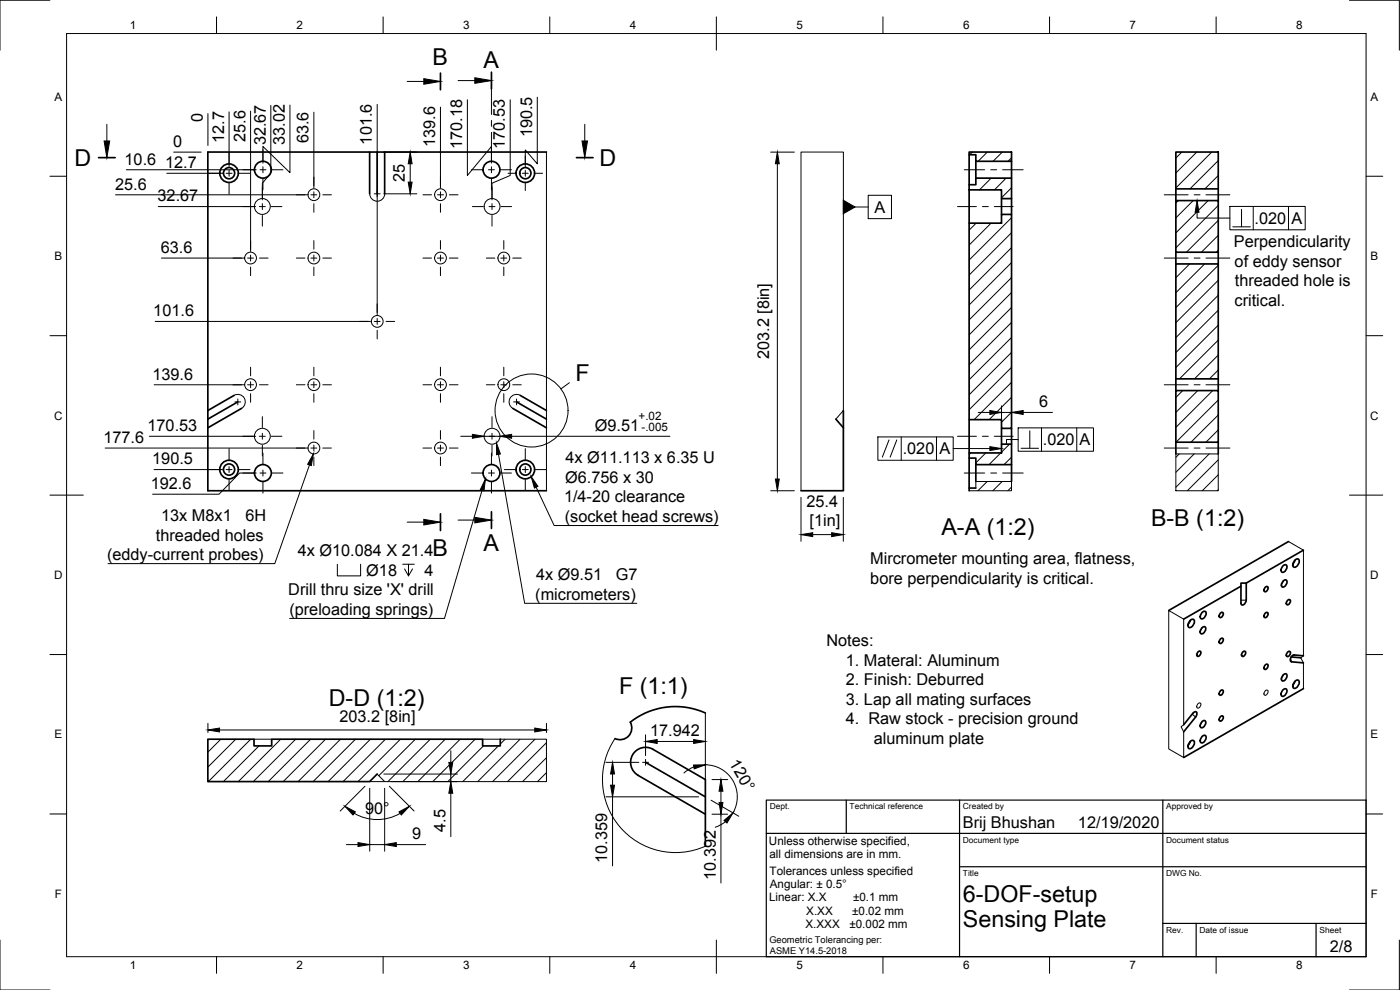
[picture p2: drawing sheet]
<svg xmlns="http://www.w3.org/2000/svg" width="420mm" height="297mm" viewBox="0 0 420 297" stroke-linecap="round" stroke-linejoin="round" font-family="sans-serif">
<!-- layer: Visible -->
<g fill="none" stroke="#000" stroke-width=".51">
<path d="M110.9 45.6h-48.5v80.2M113.2 58.1v-12.5h2.2v12.5M113.2 45.6h-2.3v12.5M115.4 45.6h48.6M290.9 45.6h12.7v2.8h-10.7v-2h-2zM290.9 55.4h2v-1.9h10.7v6.1h-3v-2.6h-9.7zM290.9 57v10M290.9 46.4v9M292.9 48.4v5.1M300.6 59.6v4.7M303.6 48.4v5.1M303.6 59.6v4.7"/>
<path d="M352.9 45.6h12.7v11.1h-12.7zM352.9 56.7v3.5M365.6 56.7v3.5M290.9 67h9.7v-2.7h3v64.2h-3v-2.6h-9.7zM352.9 60.2h12.7v15.5h-12.7zM352.9 75.7v3.5M365.6 75.7v38h-12.7v-34.5h12.7M70.2 118.6l-7.8 4.6M156.1 118.6l7.9 4.6M352.9 117.2h12.7v15.5h-12.7zM352.9 113.7v3.5M365.6 113.7v3.5"/>
<path d="M62.4 125.8v21.4h101.6M71.4 120.6l-9 5.2M72.5 122.5l-10.1 5.9M153.9 122.5l10.1 5.9M155 120.6l9 5.2M250.8 125.8l2.3 2.6v18.8h-12.7M253.1 123.2v5.2M290.9 135.9h9.7v-2.6h3v6.1h-10.7v-2h-2zM290.9 125.9v10M290.9 137.4v9M292.9 139.4v5.1M300.6 128.5v4.8"/>
<path d="M303.6 139.4v5.1M303.6 128.5v4.8M352.9 132.7v3.5M365.6 132.7v3.5M292.9 146.4h-2v.8M372.4 174.9h1.6v5.1l-.2 .8a.82 .82 0 0 1-1.3 .5zM372.4 175.9l-17.2 9.9M379.7 176.2l.5-.2a.82 .82 0 0 1 .2 1 .82 .82 0 0 1-1 .4v-.6zM385.1 169.8a.65 .65 0 0 1 1.1-.1 1.54 1.54 0 0 1-1.5 2l-.2-1zM385.1 174.3a.61 .61 0 0 1 1.1-.1 1.47 1.47 0 0 1-1.4 1.9l-.2-.9zM386.7 162.5l-35.9 20.7M388.6 168.1a.71 .71 0 0 1 1.2-.1 1.71 1.71 0 0 1-1.5 2.1 1.57 1.57 0 0 1 .3-2z"/>
<path d="M391.2 165.1l-17.2 9.8M357.2 186.2a.71 .71 0 0 1 1.2-.1 1.71 1.71 0 0 1-1.6 2.1 1.57 1.57 0 0 1 .4-2zM359.5 195.6l.5-.3a.82 .82 0 0 1 .2 1.1 .82 .82 0 0 1-1 .4v-.6zM360.8 188.3a.61 .61 0 0 1 1 0 1.47 1.47 0 0 1-1.4 1.8l-.2-.8zM360.8 183.7a.65 .65 0 0 1 1.1 0 1.54 1.54 0 0 1-1.4 1.9l-.3-.9zM366.3 191.7l.4-.2a.82 .82 0 0 1 .3 1 .82 .82 0 0 1-1.1 .4v-.6zM366.3 184l.4-.3a.82 .82 0 0 1 .3 1.1 .82 .82 0 0 1-1.1 .3v-.5zM373 195.6l.5-.2a.82 .82 0 0 1 .2 1 .82 .82 0 0 1-1.1 .4v-.6zM379.7 199.5l.5-.2a.82 .82 0 0 1 .2 1 .82 .82 0 0 1-1 .4v-.6zM379.7 184l.5-.3a.82 .82 0 0 1 .2 1.1 .82 .82 0 0 1-1 .3v-.5zM386.4 180.1l.5-.2a.82 .82 0 0 1 .2 1 .82 .82 0 0 1-1 .4v-.6zM386.4 195.7l.5-.3a.82 .82 0 0 1 .2 1.1 .82 .82 0 0 1-1 .3v-.5z"/>
<path d="M387.5 197.1l2.9 .3M387.6 198.6l3.6 .3M391.2 196.8l-2.8-.3a1.24 1.24 0 0 0-.8 2.1M211.7 213.9a21.9 21.9 0 0 0-22.6 2.8 3.5 3.5 0 0 1-.4 4.1 3.5 3.5 0 0 1-4.1 .8M358.8 215.1l-3.6 4.5M358.8 215.1l.3-.4a.83 .83 0 0 0-.2-1.2l-.9 .5-2.8 3.5M360.8 216.5a.61 .61 0 0 1 1-.1 1.47 1.47 0 0 1-1.4 1.9l-.2-.9zM366.3 215.1l.4-.3a.82 .82 0 0 1 .3 1 .82 .82 0 0 1-1.1 .4v-.6zM366.3 207.3l.4-.3a.82 .82 0 0 1 .3 1.1 .82 .82 0 0 1-1.1 .3v-.5zM385.1 207a.65 .65 0 0 1 1.1-.1 1.54 1.54 0 0 1-1.5 2l-.2-1zM385.1 202.5a.61 .61 0 0 1 1.1-.1 1.47 1.47 0 0 1-1.4 1.9l-.2-.9zM388.6 204.4a.71 .71 0 0 1 1.2-.1 1.71 1.71 0 0 1-1.5 2.2 1.57 1.57 0 0 1 .3-2.1z"/>
<path d="M391.2 206.6l-36 20.7M150.1 221.8v2h-5.3v-2h-63.3v2h-5.3v-2h-13.8v12.7h48.5l2.3-2.3M191.5 232.6l20.2 11.7M191.5 232.6a4.5 4.5 0 0 1-1.7-6.1 4.5 4.5 0 0 1 6.2-1.7l15.7 9.1v20M193.7 228.7l18 10.4M357.2 222.5a.71 .71 0 0 1 1.2-.1 1.71 1.71 0 0 1-1.6 2.2 1.57 1.57 0 0 1 .4-2.1zM360.8 220.9a.65 .65 0 0 1 1.1 0 1.54 1.54 0 0 1-1.4 2l-.3-1z"/>
<circle cx="68.7" cy="52" r="1.68"/>
<circle cx="68.7" cy="52" r="2.78"/>
<circle cx="78.9" cy="50.9" r="2.53"/>
<circle cx="147.5" cy="50.9" r="2.53"/>
<circle cx="157.7" cy="52" r="1.68"/>
<circle cx="157.7" cy="52" r="2.78"/>
<circle cx="68.7" cy="140.9" r="1.68"/>
<circle cx="68.7" cy="140.9" r="2.78"/>
<circle cx="78.9" cy="141.9" r="2.53"/>
<circle cx="147.5" cy="141.9" r="2.53"/>
<circle cx="157.7" cy="140.9" r="1.68"/>
<circle cx="157.7" cy="140.9" r="2.78"/>
</g>
<g fill="none" stroke="#000" stroke-width=".3">
<path d="M111 58.1a2.25 2.25 0 0 0 2.2 2.3 2.25 2.25 0 0 0 2.3-2.3M164 45.6v101.6M70.2 118.6a2.25 2.25 0 0 1 3.1 .9 2.25 2.25 0 0 1-.8 3M156.2 118.6a2.25 2.25 0 0 0-3.1 .9 2.25 2.25 0 0 0 .8 3M250.8 125.8l2.3-2.6v-77.6h-12.7v101.6M352.9 136.2h12.7v11h-12.7zM292.9 146.4v-1.9h10.7v2.7h-12.7M385.2 174.3l-.6 .9M386.7 162.5l4.5 2.6v31.7l-.8 .6 .8 1.5v7.7M388.8 167.9l-.3 .8-.5 .6M350.8 183.2l4.4 2.6v31.7l-.7 .6 .7 1.5v7.7l-4.4-2.6zM357.3 186l-.2 .8-.6 .6"/>
<path d="M360.8 188.3l-.6 1M211.7 213.9v20M359.5 211.2l.5-.3a.82 .82 0 0 1 .2 1 .82 .82 0 0 1-1 .4v-.6zM360.8 216.5l-.6 .9M379.7 207.3l.5-.3a.82 .82 0 0 1 .2 1.1 .82 .82 0 0 1-1 .3v-.5zM385.2 202.5l-.6 .9M388.8 204.2l-.3 .8-.5 .7M76.2 221.8h5.3M110.9 234.5h4.5M144.8 221.8h19.2v12.7h-48.6l-2.2-2.3M184.6 221.6a21.9 21.9 0 0 0 1.3 26.4 21.9 21.9 0 0 0 25.8 5.9M357.3 222.4l-.2 .8-.6 .6"/>
<circle cx="94.2" cy="58.4" r="1.77"/>
<circle cx="132.2" cy="58.4" r="1.77"/>
<circle cx="75.2" cy="77.4" r="1.77"/>
<circle cx="78.7" cy="62" r="2.38"/>
<circle cx="94.2" cy="77.4" r="1.77"/>
<circle cx="132.2" cy="77.4" r="1.77"/>
<circle cx="147.7" cy="62" r="2.38"/>
<circle cx="151.2" cy="77.4" r="1.77"/>
<circle cx="113.2" cy="96.4" r="1.77"/>
<circle cx="75.2" cy="115.4" r="1.77"/>
<circle cx="94.2" cy="115.4" r="1.77"/>
<circle cx="132.2" cy="115.4" r="1.77"/>
<circle cx="151.2" cy="115.4" r="1.77"/>
<circle cx="78.7" cy="130.9" r="2.38"/>
<circle cx="94.2" cy="134.4" r="1.77"/>
<circle cx="132.2" cy="134.4" r="1.77"/>
<circle cx="147.7" cy="130.9" r="2.38"/>
</g>
<!-- layer: Visible Narrow -->
<path d="M372.4 180.1h1.6M387.3 197.5l.3 1.1M388.4 196.5l-.7 .3M357.8 214.3l1 .8" fill="none" stroke="#000" stroke-width=".3"/>
<!-- layer: Border -->
<g fill="none" stroke="#000" stroke-width=".3">
<path d="M15 .1h-15v15M20 10.1h390v276.9h-390zM65 5.1v5M115 5.1v5M165 5.1v5M215 5.1v10M265 5.1v5M315 5.1v5M365 5.1v5M405 .1h15v15M15 52.9h5M410 52.9h5"/>
<path d="M15 100.7h5M410 100.7h5M15 148.6h10M405 148.6h10M15 196.4h5M410 196.4h5M15 244.2h5M410 244.2h5M0 282.1v14.9h15M65 287v5M115 287v5M165 287v5"/>
<path d="M215 282.1v9.9M265 287v5M315 287v5M365 287v5M420 282.1v14.9h-15"/>
</g>
<!-- layer: TitleBlock -->
<path d="M230 240.1h180v46.9h-180zM230 250h180M254 240.1v9.9M288 240.1v46.9M349 240.1v46.9M288 260.1h122M349 277.1h61M359 277.1v9.9M395 277.1v9.9" fill="none" stroke="#000" stroke-width=".36"/>
<!-- layer: Center Lines -->
<g fill="none" stroke="#000" stroke-width=".3">
<path d="M147.5 25.8v8.5M147.5 36.1v1.8M147.5 39.7v8.6M62.5 52h3.6M67.9 52h1.7M68.7 45.7v3.6M68.7 51.1v1.8M68.7 54.7v3.6M71.4 52h3.6M72.9 50.9h3.3M78 50.9h1.8M78.7 56.1v3.2"/>
<path d="M78.9 44.9v3.4M78.9 50v1.8M78.9 53.6v3.4M81.6 50.9h3.3M88.9 58.4h2.6M93.3 58.4h1.8M94.2 53.2v2.6M94.2 57.6v1.7M96.9 58.4h2.6M112.3 58.2h1.8M113.2 57.2v1.8M126.9 58.4h2.6"/>
<path d="M131.3 58.4h1.8M132.2 53.2v2.6M132.2 57.6v1.7M134.9 58.4h2.6M141.5 50.9h3.3M146.6 50.9h1.8M147.5 50v1.8M147.5 53.6v3.4M147.7 56.1v3.2M150.2 50.9h3.3M152.5 52h2.5M156.8 52h1.7"/>
<path d="M157.6 46.8v2.5M157.6 51.1v1.8M157.6 54.7v2.5M160.3 52h2.5M289.4 50.9h6.1M297.3 50.9h1.8M300.9 50.9h6.2M349.4 58.4h7.2M358.4 58.4h1.8M361.9 58.4h7.2M69.9 77.4h2.6M72.9 62h3.2"/>
<path d="M74.3 77.4h1.8M75.2 72.2v2.6M75.2 76.5v1.8M77.8 62h1.8M77.9 77.4h2.6M78.7 61.1v1.8M78.7 64.7v3.1M81.4 62h3.2M88.9 77.4h2.6M93.3 77.4h1.8M94.2 61.1v2.6M94.2 72.2v2.6"/>
<path d="M94.2 76.5v1.8M96.9 77.4h2.6M126.9 77.4h2.6M131.3 77.4h1.8M132.2 61.1v2.6M132.2 72.2v2.6M132.2 76.5v1.8M134.9 77.4h2.6M141.8 62h3.2M145.9 77.4h2.6M146.8 62h1.7M147.7 61.1v1.8"/>
<path d="M147.7 64.7v3.1M150.3 77.4h1.8M150.3 62h3.2M151.2 72.2v2.6M151.2 76.5v1.8M153.9 77.4h2.5M287.4 62h5.6M294.8 62h1.8M298.4 62h5.7M349.4 77.4h7.2M358.4 77.4h1.8M361.9 77.4h7.2"/>
<path d="M75.2 80.1v2.6M94.2 80.1v2.6M107.9 96.4h2.6M112.3 96.4h1.8M113.2 91.2v2.6M113.2 95.6v1.7M113.2 99.1v2.6M115.9 96.4h2.5M132.2 80.1v2.6M151.2 80.1v2.6M69.9 115.5h2.6M71.4 119.7v1.8"/>
<path d="M74.3 115.5h1.8M75.2 110.2v2.6M75.2 114.5v1.8M75.2 118.1v2.6M77.9 115.5h2.6M88.9 115.5h2.6M93.3 115.5h1.8M94.2 110.2v2.6M94.2 114.5v1.8M94.2 118.1v2.6M96.9 115.5h2.6M126.9 115.5h2.6"/>
<path d="M131.3 115.5h1.8M132.2 110.2v2.6M132.2 114.5v1.8M132.2 118.1v2.6M134.9 115.5h2.6M145.9 115.5h2.6M150.3 115.5h1.8M151.2 110.2v2.6M151.2 114.5v1.8M151.2 118.1v2.6M153.9 115.5h2.5M155 119.7v1.8"/>
<path d="M349.4 115.5h7.2M358.4 115.5h1.8M361.9 115.5h7.2M68.7 134.6v3.6M70.5 120.6h1.8M72.9 130.9h3.2M77.8 130.9h1.8M78.7 125v3.2M78.7 130v1.8M78.7 133.6v3.2M78.9 135.9v3.4M81.4 130.9h3.2"/>
<path d="M88.9 134.4h2.6M93.3 134.4h1.8M94.2 129.2v2.6M94.2 133.5v1.8M94.2 137.1v2.6M96.9 134.4h2.6M126.9 134.4h2.6M131.3 134.4h1.8M132.2 129.2v2.6M132.2 133.5v1.8M132.2 137.1v2.6M134.9 134.4h2.6"/>
<path d="M141.8 130.9h3.2M146.8 130.9h1.7M147.5 135.9v3.4M147.7 125v3.2M147.7 130v1.8M147.7 133.6v3.2M150.3 130.9h3.2M154.1 120.6h1.8M157.6 134.6v3.6M287.4 130.9h5.6M294.8 130.9h1.8M298.4 130.9h5.7"/>
<path d="M349.4 134.4h7.2M358.4 134.4h1.8M361.9 134.4h7.2M62.5 140.9h3.6M67.9 140.9h1.7M68.7 140v1.8M68.7 143.6v3.6M71.4 140.9h3.6M72.9 141.9h3.3M78 141.9h1.8M78.9 141v1.8M78.9 144.6v3.4"/>
<path d="M81.6 141.9h3.3M141.5 141.9h3.3M146.6 141.9h1.8M147.5 141v1.8M147.5 144.6v3.4M150.2 141.9h3.3M151.4 140.9h3.6M156.8 140.9h1.7M157.6 140v1.8M157.6 143.6v3.6M160.3 140.9h3.6M289.4 141.9h6.1"/>
<path d="M297.3 141.9h1.8M300.9 141.9h6.2M192.8 228.7h1.8M193.7 227.8v1.8"/>
</g>
<!-- layer: Annotations -->
<g fill="#000" stroke="#000" stroke-width=".3">
<path d="M127.2 23.6l5 .8-5 .9zM142.5 23.3l5 .9-5 .8zM31.2 42.3h1.7l-.8 5zM174.7 42.3h1.6l-.8 5zM253.1 60.1l3.5 2-3.5 2zM359.3 60.2l.5 3.5h-1.1zM94 136.2l-.6 3.5-1.1-.4zM149 132.9l1.2 3.3-1.2 .2zM297.1 134l3.5 .6-3.5 .6zM127.2 155.8l5 .9-5 .8zM142.5 155.2l5 .8-5 .9zM145.7 143.7l-.4 3.5-1.2-.3z"/>
<path d="M159.4 143l2 2.9-1 .5z"/>
</g>
<g fill="none" stroke="#000" stroke-width=".3">
<path d="M32.1 37.3v5M122.2 24.4h5M137.5 24.2h5M175.5 37.3v5M260.6 58.6h6.9v7h-6.9zM256.6 62.1h4M359.3 63.7v1.7h9.8M369.1 61.9h22.6v7h-22.6zM370 68.1h5.2M372.6 62.8v5.3M376.1 61.9v7M386.7 61.9v7"/>
<path d="M170.9 114.8l-2.6 1.9M92.9 139.5l-10.4 29.6h-50.1M149.6 136.3l7.9 44.7h33.6M263.5 131.1h22.6v7h-22.6zM266.8 132l-2 5.2M269.1 132l-2 5.2M270.5 131.1v7M281.1 131.1v7M286.1 134.6h11M305.6 131.9h-3.5v1.4M305.6 128.4h22.6v7h-22.6zM306.4 134.5h5.3"/>
<path d="M309.1 129.3v5.2M312.6 128.4v7M323.2 128.4v7M122.2 156.7h5M137.5 156h5M144.7 147.1l-11.3 38.5h-46.5M160.9 146.2l5.4 11.5h49.2M101.2 169.3v3.5h7v-3.5M120.9 169.3h3.5M122.6 169.3v3.5l-1.2-2.1M123.8 170.7l-1.2 2.1"/>
<circle cx="159.5" cy="123.2" r="11"/>
</g>
<!-- layer: Dimensions -->
<g fill="none" stroke="#000" stroke-width=".3">
<path d="M62.4 34.1v9.6M68.7 33.6v16.4M75.2 33.3v42.1M81.3 31.6v20.3l-2.6 3.1v5M87 31.5v20.3l-8.1-7.9v5M94.2 33.7v22.7M113.2 31.3v63.1M132.2 32.1v24.3M140.3 29.9v22.7l7.2-8.7v5M153.1 29.9v22.7l-5.4 2.4v5M161.2 29.2v20l-3.6-4.2v5M34.7 58.4h57.5"/>
<path d="M37.9 50.9h39M50.1 52h16.6M52.1 45.6h8.3M115.2 45.6h9.9M115.2 58.2h9.9M123.1 49.1v5.5M231.3 45.6h7.1M233.3 49.1v94.6M47.5 62h29.2M48.5 77.4h24.7M46.6 96.4h64.6M46.2 115.5h27"/>
<path d="M31.6 134.4h60.6M44.8 130.9h31.9M138.3 130.9h3.5M145.3 130.9h4.7M153.5 130.9h47.5M293.6 123.7h3.5M300.6 121.8v4.7M300.6 123.7h3M303.6 121.8v4.7M307.1 123.7h8.8M46.2 140.9h20.5M76.9 141.9h-5l-6.2 6.4h-19.9"/>
<path d="M231.3 147.2h7.1M240.4 149.2v13.2M253.1 149.2v13.2M243.9 160.4h5.7M62.4 217v2.8M65.9 219h94.6M164 217v2.8M109.5 235.9l-7.4 7.4M111 236.5v18.9M115.2 232.2h22.1M115.4 236.5v18.9M116.9 235.9l7.4 7.4"/>
<path d="M117.5 234.5h19.8M135.3 225.3v3.5M135.3 232.2v2.3M135.3 238v13M181.8 228.7h9.9M181.8 239.1h27.9M183.8 232.2v3.4M183.8 239.1v20.7M193.7 220.5v6.2M197.2 222.5h11M208.2 230.1l-1.5 .8-1.4 1M211.7 229.5a9.6 9.6 0 0 1 8.3 14.4"/>
<path d="M213.7 233.9h4.7M216.4 237.4v3.4M103.9 253.4h3.5M106.3 244a13.7 13.7 0 0 0 13.8 0M111 253.4h4.4M118.9 253.4h8.8M213.4 240.1l8.3 4.8M213.7 244.3h4.7M216.4 244.3v20.7M217.7 246.5l-1.4 1-1.7 .7"/>
</g>
<g fill="#000" stroke="#000" stroke-width=".3">
<path d="M122.5 54.6h1.2l-.6 3.6zM123.1 45.6l.6 3.5h-1.2zM233.3 45.6l.6 3.5h-1.2zM141.8 130.3l3.5 .6-3.5 .6zM150 130.9l3.5-.6v1.2zM297.1 123.2l3.5 .5-3.5 .6zM303.6 123.7l3.5-.5v1.1zM232.7 143.7h1.2l-.6 3.5zM240.4 160.4l3.5-.6v1.2zM249.6 159.8l3.5 .6-3.5 .6zM62.4 219l3.5-.6v1.2zM160.5 218.4l3.5 .6-3.5 .6z"/>
<path d="M134.7 228.8h1.2l-.6 3.4zM135.3 234.5l.6 3.5h-1.2zM183.8 228.7l.6 3.5h-1.2zM183.2 235.6h1.2l-.6 3.5zM193.7 222.5l3.5-.6v1.2zM208.1 229.5h3.6l-3.4 1.2zM208.2 221.9l3.5 .6-3.5 .6zM216.4 233.9l.6 3.5h-1.2zM103.5 241.9l3.2 1.7-.8 .9zM107.4 252.8l3.6 .6-3.6 .6zM115.4 253.4l3.5-.6v1.2zM119.7 243.6l3.2-1.7-2.5 2.6z"/>
<path d="M215.8 240.8h1.2l-.6 3.5zM217.3 246.2l2.7-2.3-1.8 3z"/>
</g>
<!-- layer: Hatching -->
<g fill="none" stroke="#000" stroke-width=".3">
<path d="M291 55.4l-.1 .2M291.8 45.6l-.8 .8M293 53.5l-.1 .1M296.3 45.6l-2.8 2.8M297.5 53.5l-3.6 3.5M300.8 45.6l-2.8 2.8M301.9 53.5l-3.5 3.5M303.6 47.4l-1.1 1M303.6 56.3l-3 3M354.7 45.6l-1.8 1.8M359.2 45.6l-6.3 6.3M363.6 45.6l-10.7 10.8"/>
<path d="M365.6 48.2l-8.5 8.5M365.6 52.7l-4 4M292.9 67l-2 2M297.4 67l-6.5 6.5M303.6 65.3l-12.7 12.7M303.6 69.8l-12.7 12.7M303.6 74.3l-12.7 12.7M303.6 78.8l-12.7 12.7M353.6 60.2l-.7 .7M357 79.2l-4.1 4.1M358.1 60.2l-5.2 5.2M361.5 79.2l-8.6 8.6"/>
<path d="M362.6 60.2l-9.7 9.7M365.6 61.6l-12.7 12.7M365.6 70.6l-5 5.1M365.6 66.1l-9.5 9.6M365.6 75.1l-.6 .6M365.6 79.6l-12.7 12.7M303.6 83.3l-12.7 12.7M303.6 87.8l-12.7 12.7M303.6 92.3l-12.7 12.7M303.6 96.7l-12.7 12.7M365.6 84.1l-12.7 12.7M365.6 88.6l-12.7 12.7"/>
<path d="M365.6 93.1l-12.7 12.7M365.6 97.6l-12.7 12.7M303.6 101.2l-12.7 12.7M303.6 105.7l-12.7 12.7M303.6 110.2l-12.7 12.7M303.6 114.7l-11.2 11.2M303.6 119.2l-6.7 6.7M354.9 117.2l-2 2M359.5 117.2l-6.6 6.5M363.9 117.2l-11 11M365.6 102.1l-11.6 11.6M365.6 106.5l-7.1 7.2"/>
<path d="M365.6 111l-2.6 2.7M291.4 135.9l-.5 .5M295.8 135.9l-2.9 3M300.3 135.9l-3.5 3.5M303 133.3l-2.4 2.4M303.6 123.7l-3 3M303.6 128.2l-.4 .3M303.6 137.2l-2.3 2.2M353.9 136.2l-1 1M358.4 136.2l-5.5 5.5M362.9 136.2l-10 10M365.6 120l-12.7 12.7"/>
<path d="M365.6 124.5l-8.2 8.2M365.6 129l-3.7 3.7M365.6 138l-9.3 9.2M296.3 144.5l-2.8 2.7M300.8 144.5l-2.8 2.7M303.6 146.1l-1.1 1.1M365.6 142.5l-4.8 4.7M365.6 146.9l-.3 .3M66.3 221.8l-3.9 3.9M70.7 221.8l-8.3 8.4M75.2 221.8l-12.7 12.7M77.7 223.8l-10.7 10.7"/>
<path d="M84.2 221.8l-12.7 12.7M88.7 221.8l-12.7 12.7M93.2 221.8l-12.7 12.7M97.7 221.8l-12.7 12.7M102.2 221.8l-12.7 12.7M106.7 221.8l-12.7 12.7M111.1 221.8l-12.6 12.7M115.7 221.8l-12.7 12.7M120.1 221.8l-12.7 12.7M124.6 221.8l-10.9 10.9M129.1 221.8l-12.7 12.7M133.6 221.8l-12.7 12.7"/>
<path d="M138.1 221.8l-12.7 12.7M142.6 221.8l-12.7 12.7M145.1 223.8l-10.7 10.7M149.6 223.8l-10.7 10.7M151.6 221.8l-1.5 1.5M156.1 221.8l-12.7 12.7M160.5 221.8l-12.7 12.7M164 222.8l-11.7 11.7M164 227.3l-7.2 7.2M164 231.8l-2.7 2.7"/>
</g>
<!-- layer: Annotations -->
<path d="M132.2 21.9v5M147.5 21.7v5M29.6 47.3h5M173 47.3h5M132.2 154.2v5M147.5 153.6v4.9" fill="none" stroke="#000" stroke-width=".51"/>
<g font-size="7">
<text x="129.8" y="19.4">B</text>
<text x="145.1" y="20.3">A</text>
<text x="22.4" y="49.8">D</text>
<text x="180" y="49.8">D</text>
<text x="172.8" y="114.3">F</text>
<text x="282.5" y="160.4">A-A (1:2)</text>
<text x="345.4" y="157.7">B-B (1:2)</text>
<text x="129.8" y="166.7">B</text>
<text x="145.1" y="165.4">A</text>
<text x="185.8" y="208.3">F (1:1)</text>
<text x="98.7" y="211.7">D-D (1:2)</text>
<text x="289" y="270.6">6-DOF-setup</text>
<text x="289" y="278.1">Sensing Plate</text>
</g>
<g font-size="4.9">
<text x="60.8" y="36.6" transform="rotate(-90 60.8 36.6)">0</text>
<text x="159.7" y="41.2" transform="rotate(-90 159.7 41.2)">190.5</text>
<text x="51.9" y="44.1">0</text>
<text x="67.2" y="42.8" transform="rotate(-90 67.2 42.8)">12.7</text>
<text x="73.6" y="42.6" transform="rotate(-90 73.6 42.6)">25.6</text>
<text x="79.7" y="43.6" transform="rotate(-90 79.7 43.6)">32.67</text>
<text x="85.5" y="43.5" transform="rotate(-90 85.5 43.5)">33.02</text>
<text x="92.6" y="43" transform="rotate(-90 92.6 43)">63.6</text>
<text x="111.6" y="43.4" transform="rotate(-90 111.6 43.4)">101.6</text>
<text x="130.6" y="44.1" transform="rotate(-90 130.6 44.1)">139.6</text>
<text x="138.7" y="44.7" transform="rotate(-90 138.7 44.7)">170.18</text>
<text x="151.6" y="44.7" transform="rotate(-90 151.6 44.7)">170.53</text>
<text x="37.4" y="49.4">10.6</text>
<text x="49.5" y="50.5">12.7</text>
<text x="34.5" y="56.9">25.6</text>
<text x="121.5" y="54.6" transform="rotate(-90 121.5 54.6)">25</text>
<text x="47.3" y="60.4">32.67</text>
<text x="262.4" y="63.8">A</text>
<text x="376.5" y="67.2">.020</text>
<text x="387.6" y="67.2">A</text>
<text x="48.3" y="75.9">63.6</text>
<text x="370.3" y="74.1">Perpendicularity</text>
<text x="370.5" y="80">of eddy sensor</text>
<text x="370.6" y="85.8">threaded hole is</text>
<text x="46" y="94.9">101.6</text>
<text x="370.5" y="91.7">critical.</text>
<text x="230.8" y="107.8" transform="rotate(-90 230.8 107.8)">203.2 [8in]</text>
<text x="45.7" y="113.9">139.6</text>
<text x="311.9" y="122.2">6</text>
<text x="44.3" y="129.3">170.53</text>
<text x="178.5" y="129.3">Ø9.51</text>
<text x="31" y="132.9">177.6</text>
<text x="270.9" y="136.3">.020</text>
<text x="281.9" y="136.3">A</text>
<text x="313" y="133.6">.020</text>
<text x="324" y="133.6">A</text>
<text x="45.7" y="139.3">190.5</text>
<text x="169.7" y="138.9">4x Ø11.113 x 6.35 U</text>
<text x="45.2" y="146.7">192.6</text>
<text x="169.6" y="144.9">Ø6.756 x 30</text>
<text x="169.3" y="150.8">1/4-20 clearance</text>
<text x="242" y="152.1">25.4</text>
<text x="48.4" y="156.3">13x M8x1</text>
<text x="73.6" y="156.3">6H</text>
<text x="169.5" y="156.6">(socket head screws)</text>
<text x="243" y="158">[1in]</text>
<text x="46.8" y="162.2">threaded holes</text>
<text x="89.3" y="166.8">4x Ø10.084 X 21.4</text>
<text x="32.1" y="168.1">(eddy-current probes)</text>
<text x="109.9" y="172.8">Ø18</text>
<text x="127.4" y="172.8">4</text>
<text x="261.2" y="169.3">Mircrometer mounting area, flatness,</text>
<text x="86.5" y="178.6">Drill thru size 'X' drill</text>
<text x="160.9" y="174.1">4x Ø9.51</text>
<text x="184.8" y="174.1">G7</text>
<text x="261.2" y="175.1">bore perpendicularity is critical.</text>
<text x="86.8" y="184.5">(preloading springs)</text>
<text x="160.7" y="180">(micrometers)</text>
<text x="248" y="193.9">Notes:</text>
<text x="253.8" y="199.7">1. Materal: Aluminum</text>
<text x="253.8" y="205.5">2. Finish: Deburred</text>
<text x="253.8" y="211.4">3. Lap all mating surfaces</text>
<text x="101.9" y="216.5">203.2 [8in]</text>
<text x="195.1" y="220.9">17.942</text>
<text x="253.8" y="217.3">4. Raw stock - precision ground</text>
<text x="262.2" y="223.1">aluminum plate</text>
<text x="218.8" y="229" transform="rotate(60 218.8 229)">120°</text>
<text x="109.6" y="244.4">90°</text>
<text x="123.7" y="251.8">9</text>
<text x="133.7" y="249.6" transform="rotate(-90 133.7 249.6)">4.5</text>
<text x="289" y="248.5">Brij Bhushan</text>
<text x="323.5" y="248.5">12/19/2020</text>
<text x="182.3" y="258.8" transform="rotate(-90 182.3 258.8)">10.359</text>
<text x="214.8" y="264" transform="rotate(-90 214.8 264)">10.392</text>
<text x="399.1" y="285.7">2/8</text>
</g>
<g font-size="3.5">
<text x="39" y="8.8">1</text>
<text x="89" y="8.8">2</text>
<text x="139" y="8.8">3</text>
<text x="189" y="8.8">4</text>
<text x="239" y="8.8">5</text>
<text x="289" y="8.8">6</text>
<text x="339" y="8.8">7</text>
<text x="389" y="8.8">8</text>
<text x="16.3" y="30.2">A</text>
<text x="411.3" y="30.2">A</text>
<text x="16.3" y="78">B</text>
<text x="411.3" y="78">B</text>
<text x="16.2" y="125.9">C</text>
<text x="191.6" y="125.9">+.02</text>
<text x="411.2" y="125.9">C</text>
<text x="192.5" y="129.3">-.005</text>
<text x="16.2" y="173.7">D</text>
<text x="411.2" y="173.7">D</text>
<text x="16.3" y="221.6">E</text>
<text x="411.3" y="221.6">E</text>
<text x="230.8" y="253.5">Unless otherwise specified,</text>
<text x="230.9" y="257.5">all dimensions are in mm.</text>
<text x="231" y="262.5">Tolerances unless specified</text>
<text x="16.4" y="269.4">F</text>
<text x="231.1" y="266.5">Angular: ± 0.5°</text>
<text x="411.4" y="269.4">F</text>
<text x="230.8" y="270.5">Linear: X.X</text>
<text x="242" y="274.5">X.XX</text>
<text x="255.8" y="274.5">±0.02 mm</text>
<text x="256" y="270.5">±0.1 mm</text>
<text x="241.7" y="278.5">X.XXX</text>
<text x="254.9" y="278.5">±0.002 mm</text>
<text x="39" y="290.8">1</text>
<text x="89" y="290.8">2</text>
<text x="139" y="290.8">3</text>
<text x="189" y="290.8">4</text>
<text x="239" y="290.8">5</text>
<text x="289" y="290.8">6</text>
<text x="339" y="290.8">7</text>
<text x="389" y="290.8">8</text>
</g>
<g font-size="2.8">
<text x="230.9" y="283">Geometric Tolerancing per:</text>
<text x="231.1" y="286.3">ASME Y14.5-2018</text>
</g>
<g font-size="2.5">
<text x="231" y="242.9">Dept.</text>
<text x="255" y="242.9">Technical reference</text>
<text x="289" y="242.9">Created by</text>
<text x="350" y="242.9">Approved by</text>
<text x="289" y="252.8">Document type</text>
<text x="350" y="252.8">Document status</text>
<text x="289" y="262.9">Title</text>
<text x="350" y="262.9">DWG No.</text>
<text x="350" y="279.9">Rev.</text>
<text x="360" y="279.9">Date of issue</text>
<text x="396" y="279.9">Sheet</text>
</g>
</svg>
